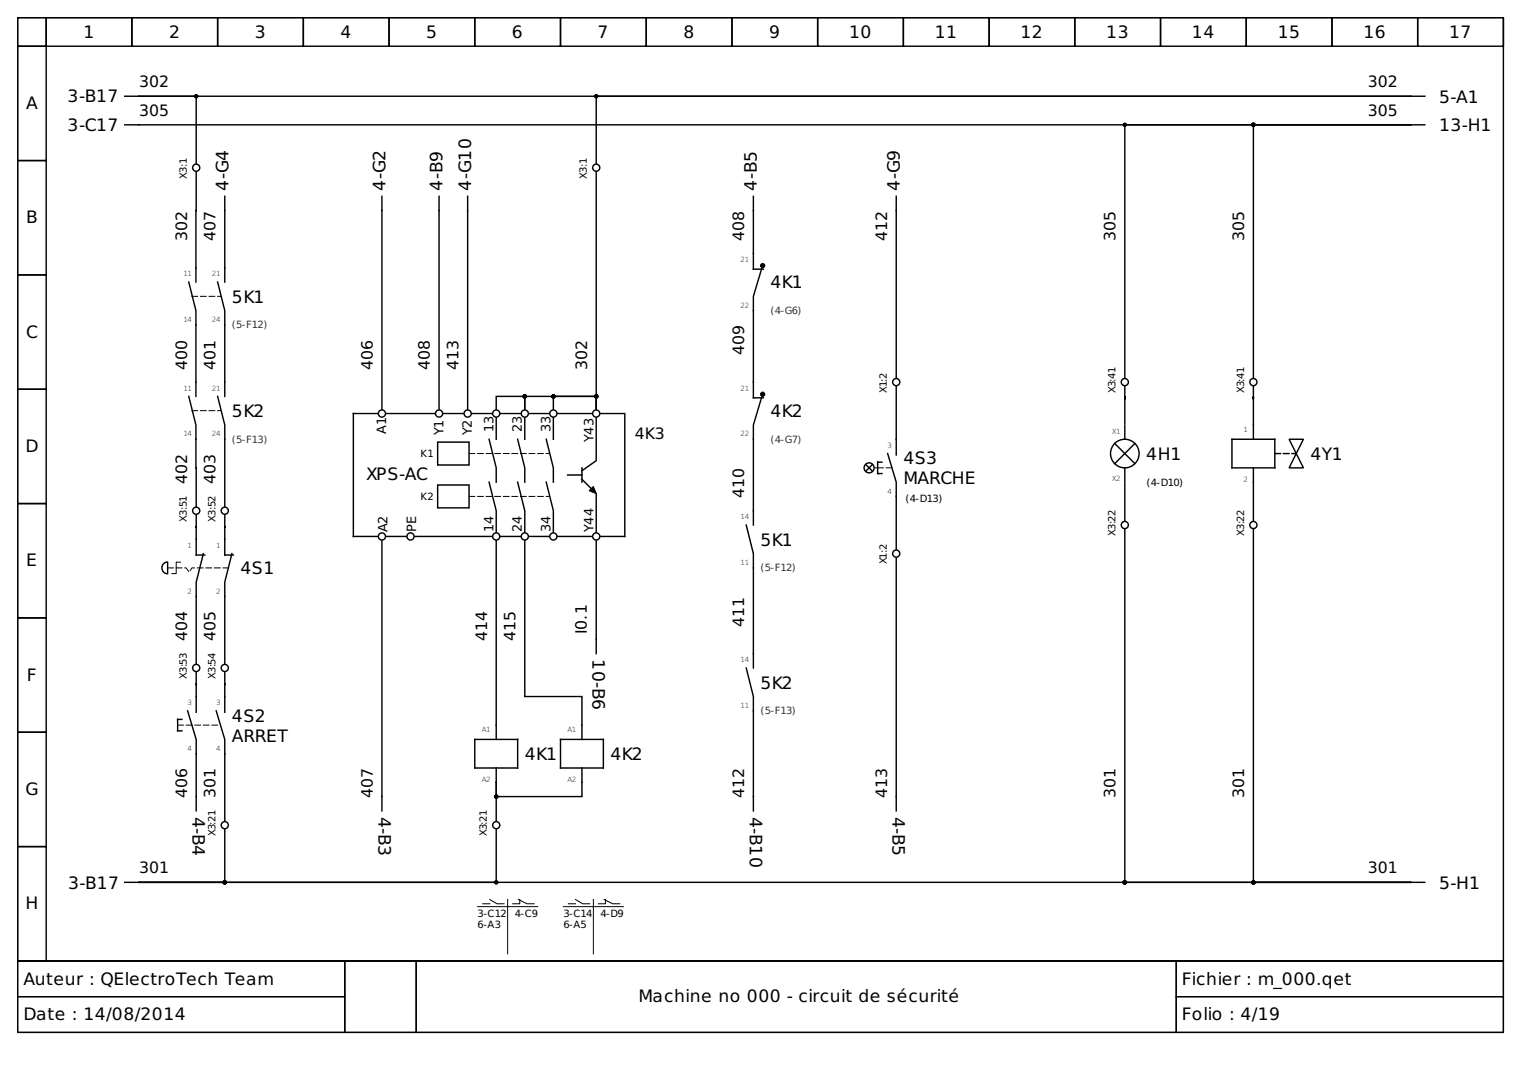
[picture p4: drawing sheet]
<svg xmlns="http://www.w3.org/2000/svg" width="297mm" height="210mm" viewBox="0 0 297 210" stroke-linecap="round" stroke-linejoin="round" font-family="sans-serif">
<g fill="none" stroke="#000" stroke-width=".28">
<path d="M3.4 3.4h290v184.1h-290zM3.4 3.4h5.6v5.6h-5.6zM3.4 9h5.6v22.3h-5.6zM9 3.4h16.7v5.6h-16.7zM24.4 18.8h2.7M25.7 3.4h16.8v5.6h-16.8zM27.1 18.8h248.2M27.1 18.8h11.2v13.1M42.5 3.4h16.7v5.6h-16.7zM59.2 3.4h16.7v5.6h-16.7zM75.9 3.4h16.8v5.6h-16.8zM92.7 3.4h16.7v5.6h-16.7z"/>
<path d="M109.4 3.4h16.7v5.6h-16.7zM126.1 3.4h16.7v5.6h-16.7zM142.8 3.4h16.8v5.6h-16.8zM159.6 3.4h16.7v5.6h-16.7zM176.3 3.4h16.7v5.6h-16.7zM193 3.4h16.8v5.6h-16.8zM209.8 3.4h16.7v5.6h-16.7zM226.5 3.4h16.7v5.6h-16.7zM243.2 3.4h16.8v5.6h-16.8zM260 3.4h16.7v5.6h-16.7zM275.3 18.8h-158.9v13.1M275.3 18.8h2.8"/>
<path d="M276.7 3.4h16.7v5.6h-16.7zM3.4 31.3h5.6v22.3h-5.6zM24.4 24.4h250.9M38.3 33.6l-.1 21.4M43.9 38.3v16.7M74.5 38.3v41.5M85.7 38.3v41.5M91.3 38.3v41.5M116.4 33.6v46.2M147 38.3v14.2h2M174.9 38.3v35.4M275.3 24.4h-30.7v49.3"/>
<path d="M275.3 24.4h-55.8v49.3M275.3 24.4h2.8M3.4 53.6h5.6v22.3h-5.6zM36.8 55l1.4 5.6v16.7M42.5 55l1.4 5.6v16.7M148.7 52.2l-1.7 5.6v19.8h2M3.4 75.9h5.6v22.3h-5.6zM36.8 77.3l1.4 5.6 .1 15.9M42.5 77.3l1.4 5.6v15.9M96.8 79.8v-2.5h5.6v2.5v-2.5h14v2.5M108 79.8v-2.5h8.4v2.5M148.7 77.3l-1.7 5.6v19.5"/>
<path d="M174.9 75.4v13.4M219.5 75.4v7.2M244.6 75.4v10.3M3.4 98.2h5.6v22.3h-5.6zM73.7 80.7h-4.7v23.9h4.7M75.4 80.7h9.5M85.4 94.6h6.1v4.5h-6.1zM85.4 86.2h6.1v4.5h-6.1zM86.5 80.7h3.9M92.1 80.7h3.9M95.4 94.1l1.4 5.5v4.2M95.4 85.7l1.4 5.6v2.8"/>
<path d="M96.8 81.5v4.2M97.7 80.7h3.9M101 94.1l1.4 5.5v4.2M101 85.7l1.4 5.6v2.8M102.4 81.5v4.2M103.3 80.7h3.9M106.6 94.1l1.4 5.5v4.2M106.6 85.7l1.4 5.6v2.8M108 81.5v4.2M108.8 80.7h6.7M110.8 92.7h2.8M113.6 93.5l2.8 2.8v7.5"/>
<path d="M113.6 91.3v2.8M116.4 81.5v8.4l-2.8 1.9M117.2 80.7h4.5M121.9 80.7v23.9h-4.7M169.1 90.7l1.1 1.1M170.2 90.7l-1.1 1.1M172.1 90.2h-.8v2.2h.8M173.2 88.5l1.7 5.6v13.1M217.6 86.5l3.9 3.9M219.5 94.3v7.3M219.5 82.9v2.8M219.5 91.3v2.8"/>
<path d="M221.5 86.5l-3.9 3.9M240.4 85.7h8.4v5.6h-8.4zM244.6 91.3v10.3M251.6 85.7h2.8l-2.8 5.6h2.8zM32.6 109.7a1.13 1.13 0 0 0-1 1.1 1.13 1.13 0 0 0 1 1.1M32.7 109.7v2.2M38.3 100.5v7.8h1.7M39.7 108l-1.4 5.6v15.9M43.9 100.5v7.8h1.6M45.3 108l-1.4 5.6v15.9M74.5 105.5v52.7M75.4 104.6h3.9"/>
<path d="M81 104.6h15M96.8 105.5v38.7M97.7 104.6h3.9M102.4 105.5v30.4h11.2v8.3M103.3 104.6h3.9M108.8 104.6h6.7M116.4 105.5v22M145.6 102.4l1.4 5.6v22.3M174.9 108.8v49.4M219.5 103.3v68.8h55.8M244.6 103.3v68.8h30.7M3.4 120.5h5.6v22.3h-5.6z"/>
<path d="M36.6 138.7l1.7 5.5v14M38.3 131.1v7.8M42.2 138.7l1.7 5.5v15.9M43.9 131.1v7.8M145.6 130.3l1.4 5.6v22.3M3.4 142.8h5.6v22.4h-5.6zM35.5 140.3h-.8v2.3h.8M92.7 144.2h8.3v5.6h-8.3zM96.8 149.8v2.8M96.8 152.6v7.5M109.4 144.2h8.4v5.6h-8.4zM113.6 149.8v5.6h-16.8v-2.8"/>
<path d="M3.4 165.2h5.6v22.3h-5.6zM24.4 172.1h2.7M27.1 172.1h248.2M43.9 161.8v10.3h-16.8M96.8 161.8v10.3h-69.7M275.3 172.1h2.8M3.4 187.5h290v13.9h-290z"/>
<circle cx="38.3" cy="32.7" r=".7"/>
<circle cx="116.4" cy="32.7" r=".7"/>
<circle cx="174.9" cy="74.5" r=".7"/>
<circle cx="219.5" cy="74.5" r=".7"/>
<circle cx="244.6" cy="74.5" r=".7"/>
<circle cx="38.3" cy="99.6" r=".7"/>
<circle cx="43.9" cy="99.6" r=".7"/>
<circle cx="74.5" cy="80.7" r=".7"/>
<circle cx="85.7" cy="80.7" r=".7"/>
<circle cx="91.3" cy="80.7" r=".7"/>
<circle cx="96.8" cy="80.7" r=".7"/>
<circle cx="102.4" cy="80.7" r=".7"/>
<circle cx="108" cy="80.7" r=".7"/>
<circle cx="116.4" cy="80.7" r=".7"/>
<circle cx="169.6" cy="91.3" r=".98"/>
<circle cx="219.5" cy="88.5" r="2.79"/>
<circle cx="74.5" cy="104.7" r=".7"/>
<circle cx="80.1" cy="104.7" r=".7"/>
<circle cx="96.8" cy="104.7" r=".7"/>
<circle cx="102.4" cy="104.7" r=".7"/>
<circle cx="108" cy="104.7" r=".7"/>
<circle cx="116.4" cy="104.7" r=".7"/>
<circle cx="174.9" cy="108" r=".7"/>
<circle cx="219.5" cy="102.4" r=".7"/>
<circle cx="244.6" cy="102.4" r=".7"/>
<circle cx="38.3" cy="130.3" r=".7"/>
<circle cx="43.9" cy="130.3" r=".7"/>
<circle cx="43.9" cy="161" r=".7"/>
<circle cx="96.8" cy="161" r=".7"/>
</g>
<g fill="none" stroke="#000" stroke-width=".2">
<path d="M170.7 91.3h.6M35.2 109.7h-.8v2.2h-.8M93.2 176.9h11.7M94.2 176.3h1.4M95.6 175.5l1.4 .8h1.4M99.1 175.5v10.6M101.2 175.5l1.6 .8h1.4M101.4 175.5v.8h-1.4M109.9 176.9h11.8M110.9 176.3h1.4M112.3 175.5l1.4 .8h1.4M115.8 175.5v10.6"/>
<path d="M117.9 175.5l1.7 .8h1.4M118.2 175.5v.8h-1.4M3.4 187.5h63.9v6.9h-63.9zM3.4 194.4h63.9v7h-63.9zM67.3 187.5h13.9v13.9h-13.9zM81.2 187.5h148.4v13.9h-148.4zM229.6 187.5h63.8v6.9h-63.8zM229.6 194.4h63.8v7h-63.8z"/>
</g>
<g fill="#000" stroke="#000" stroke-width=".28">
<circle cx="38.3" cy="18.8" r=".28"/>
<circle cx="116.4" cy="18.8" r=".28"/>
<circle cx="219.5" cy="24.4" r=".28"/>
<circle cx="244.6" cy="24.4" r=".28"/>
<circle cx="102.4" cy="77.3" r=".28"/>
<circle cx="108" cy="77.3" r=".28"/>
<circle cx="116.4" cy="77.3" r=".28"/>
<circle cx="96.8" cy="155.4" r=".28"/>
<circle cx="43.9" cy="172.1" r=".28"/>
<circle cx="96.8" cy="172.1" r=".28"/>
<circle cx="219.5" cy="172.1" r=".28"/>
<circle cx="244.6" cy="172.1" r=".28"/>
</g>
<path d="M37.5 57.8h5.5M37.5 80.1h5.5M91.5 96.8h15.7M91.5 88.5h15.7M171.3 91.3h2.8M32.7 110.8h3.6l.6 .8 .6-.8h6.9M34.7 141.5h8.3" fill="none" stroke="#000" stroke-width=".2" stroke-dasharray="1.1 .6"/>
<g fill="#000" stroke="#000" stroke-width=".2">
<path d="M115 95.7l.8-.8 .6 1.4z"/>
<circle cx="148.8" cy="51.8" r=".42"/>
<circle cx="148.8" cy="76.9" r=".42"/>
</g>
<path d="M248.8 88.5h4.2" fill="none" stroke="#000" stroke-width=".28" stroke-dasharray="1.1 .6"/>
<g font-size="3.3">
<text x="16.3" y="7.3">1</text>
<text x="33" y="7.3">2</text>
<text x="49.7" y="7.3">3</text>
<text x="66.5" y="7.3">4</text>
<text x="83.2" y="7.3">5</text>
<text x="99.9" y="7.3">6</text>
<text x="116.6" y="7.3">7</text>
<text x="133.4" y="7.3">8</text>
<text x="150.1" y="7.3">9</text>
<text x="165.7" y="7.3">10</text>
<text x="182.4" y="7.3">11</text>
<text x="199.2" y="7.3">12</text>
<text x="215.9" y="7.3">13</text>
<text x="232.6" y="7.3">14</text>
<text x="249.4" y="7.3">15</text>
<text x="266.1" y="7.3">16</text>
<text x="282.8" y="7.3">17</text>
<text x="5.1" y="21.3">A</text>
<text x="13.2" y="19.8">3-B17</text>
<text x="280.9" y="20">5-A1</text>
<text x="13.2" y="25.5">3-C17</text>
<text x="280.9" y="25.6">13-H1</text>
<text x="44.6" y="37.2" transform="rotate(-90 44.6 37.2)">4-G4</text>
<text x="75.2" y="37.2" transform="rotate(-90 75.2 37.2)">4-G2</text>
<text x="86.4" y="37.2" transform="rotate(-90 86.4 37.2)">4-B9</text>
<text x="92" y="37.2" transform="rotate(-90 92 37.2)">4-G10</text>
<text x="147.7" y="37.2" transform="rotate(-90 147.7 37.2)">4-B5</text>
<text x="175.6" y="37.2" transform="rotate(-90 175.6 37.2)">4-G9</text>
<text x="5.1" y="43.6">B</text>
<text x="45.3" y="59.1">5K1</text>
<text x="150.4" y="56.3">4K1</text>
<text x="5.1" y="65.9">C</text>
<text x="45.3" y="81.4">5K2</text>
<text x="150.4" y="81.4">4K2</text>
<text x="5" y="88.2">D</text>
<text x="223.7" y="89.7">4H1</text>
<text x="255.8" y="89.7">4Y1</text>
<text x="71.5" y="93.6">XPS-AC</text>
<text x="176.3" y="90.6">4S3</text>
<text x="176.3" y="94.5">MARCHE</text>
<text x="148.4" y="106.5">5K1</text>
<text x="5.1" y="110.5">E</text>
<text x="46.9" y="112">4S1</text>
<text x="115.7" y="128.6" transform="rotate(90 115.7 128.6)">10-B6</text>
<text x="5.3" y="132.8">F</text>
<text x="148.4" y="134.3">5K2</text>
<text x="45.3" y="140.8">4S2</text>
<text x="45.3" y="144.7">ARRET</text>
<text x="102.4" y="148.3">4K1</text>
<text x="119.1" y="148.3">4K2</text>
<text x="5" y="155.1">G</text>
<text x="37.6" y="159.3" transform="rotate(90 37.6 159.3)">4-B4</text>
<text x="73.8" y="159.3" transform="rotate(90 73.8 159.3)">4-B3</text>
<text x="146.3" y="159.3" transform="rotate(90 146.3 159.3)">4-B10</text>
<text x="174.2" y="159.3" transform="rotate(90 174.2 159.3)">4-B5</text>
<text x="13.3" y="173.3">3-B17</text>
<text x="280.9" y="173.4">5-H1</text>
<text x="5" y="177.4">H</text>
<text x="4.6" y="192.1">Auteur : QElectroTech Team</text>
<text x="124.6" y="195.5">Machine no 000 - circuit de sécurité</text>
<text x="230.7" y="192.1">Fichier : m_000.qet</text>
<text x="4.6" y="199">Date : 14/08/2014</text>
<text x="230.7" y="199">Folio : 4/19</text>
</g>
<g font-size="3.1">
<text x="27.2" y="17">302</text>
<text x="267" y="17">302</text>
<text x="27.2" y="22.5">305</text>
<text x="267" y="22.5">305</text>
<text x="36.5" y="47" transform="rotate(-90 36.5 47)">302</text>
<text x="42.1" y="47" transform="rotate(-90 42.1 47)">407</text>
<text x="145.2" y="47" transform="rotate(-90 145.2 47)">408</text>
<text x="173.1" y="47" transform="rotate(-90 173.1 47)">412</text>
<text x="217.7" y="47" transform="rotate(-90 217.7 47)">305</text>
<text x="242.8" y="47" transform="rotate(-90 242.8 47)">305</text>
<text x="145.2" y="69.3" transform="rotate(-90 145.2 69.3)">409</text>
<text x="36.5" y="72.1" transform="rotate(-90 36.5 72.1)">400</text>
<text x="42.1" y="72.1" transform="rotate(-90 42.1 72.1)">401</text>
<text x="72.8" y="72.1" transform="rotate(-90 72.8 72.1)">406</text>
<text x="83.9" y="72.1" transform="rotate(-90 83.9 72.1)">408</text>
<text x="89.5" y="72.1" transform="rotate(-90 89.5 72.1)">413</text>
<text x="114.6" y="72.1" transform="rotate(-90 114.6 72.1)">302</text>
<text x="123.9" y="85.6">4K3</text>
<text x="36.5" y="94.4" transform="rotate(-90 36.5 94.4)">402</text>
<text x="42.1" y="94.4" transform="rotate(-90 42.1 94.4)">403</text>
<text x="145.2" y="97.2" transform="rotate(-90 145.2 97.2)">410</text>
<text x="36.5" y="125.1" transform="rotate(-90 36.5 125.1)">404</text>
<text x="42.1" y="125.1" transform="rotate(-90 42.1 125.1)">405</text>
<text x="95.1" y="125.1" transform="rotate(-90 95.1 125.1)">414</text>
<text x="100.6" y="125.1" transform="rotate(-90 100.6 125.1)">415</text>
<text x="114.6" y="123.7" transform="rotate(-90 114.6 123.7)">I0.1</text>
<text x="145.2" y="122.3" transform="rotate(-90 145.2 122.3)">411</text>
<text x="36.5" y="155.8" transform="rotate(-90 36.5 155.8)">406</text>
<text x="42.1" y="155.8" transform="rotate(-90 42.1 155.8)">301</text>
<text x="72.8" y="155.8" transform="rotate(-90 72.8 155.8)">407</text>
<text x="145.2" y="155.8" transform="rotate(-90 145.2 155.8)">412</text>
<text x="173.1" y="155.8" transform="rotate(-90 173.1 155.8)">413</text>
<text x="217.7" y="155.8" transform="rotate(-90 217.7 155.8)">301</text>
<text x="242.8" y="155.8" transform="rotate(-90 242.8 155.8)">301</text>
<text x="27.2" y="170.3">301</text>
<text x="267" y="170.3">301</text>
</g>
<g font-size="2.5">
<text x="75.4" y="84.6" transform="rotate(-90 75.4 84.6)">A1</text>
<text x="86.5" y="84.9" transform="rotate(-90 86.5 84.9)">Y1</text>
<text x="92.1" y="84.9" transform="rotate(-90 92.1 84.9)">Y2</text>
<text x="96.3" y="84.3" transform="rotate(-90 96.3 84.3)">13</text>
<text x="101.9" y="84.3" transform="rotate(-90 101.9 84.3)">23</text>
<text x="107.4" y="84.3" transform="rotate(-90 107.4 84.3)">33</text>
<text x="115.8" y="86.2" transform="rotate(-90 115.8 86.2)">Y43</text>
<text x="75.7" y="103.8" transform="rotate(-90 75.7 103.8)">A2</text>
<text x="81.2" y="103.8" transform="rotate(-90 81.2 103.8)">PE</text>
<text x="96.3" y="103.8" transform="rotate(-90 96.3 103.8)">14</text>
<text x="101.9" y="103.8" transform="rotate(-90 101.9 103.8)">24</text>
<text x="107.4" y="103.8" transform="rotate(-90 107.4 103.8)">34</text>
<text x="115.8" y="103.8" transform="rotate(-90 115.8 103.8)">Y44</text>
</g>
<g font-size="2">
<text x="36.5" y="34.8" transform="rotate(-90 36.5 34.8)">X3:1</text>
<text x="114.6" y="34.8" transform="rotate(-90 114.6 34.8)">X3:1</text>
<text x="173.1" y="76.7" transform="rotate(-90 173.1 76.7)">X1:2</text>
<text x="217.7" y="76.7" transform="rotate(-90 217.7 76.7)">X3:41</text>
<text x="242.8" y="76.7" transform="rotate(-90 242.8 76.7)">X3:41</text>
<text x="82.1" y="89.1">K1</text>
<text x="223.7" y="94.9">(4-D10)</text>
<text x="36.5" y="101.7" transform="rotate(-90 36.5 101.7)">X3:51</text>
<text x="42.1" y="101.7" transform="rotate(-90 42.1 101.7)">X3:52</text>
<text x="82.1" y="97.5">K2</text>
<text x="176.7" y="97.9">(4-D13)</text>
<text x="217.7" y="104.5" transform="rotate(-90 217.7 104.5)">X3:22</text>
<text x="242.8" y="104.5" transform="rotate(-90 242.8 104.5)">X3:22</text>
<text x="173.1" y="110.1" transform="rotate(-90 173.1 110.1)">X1:2</text>
<text x="36.5" y="132.4" transform="rotate(-90 36.5 132.4)">X3:53</text>
<text x="42.1" y="132.4" transform="rotate(-90 42.1 132.4)">X3:54</text>
<text x="42.1" y="163.1" transform="rotate(-90 42.1 163.1)">X3:21</text>
<text x="95" y="163.1" transform="rotate(-90 95 163.1)">X3:21</text>
<text x="93.2" y="178.8">3-C12</text>
<text x="100.5" y="178.8">4-C9</text>
<text x="109.9" y="178.8">3-C14</text>
<text x="117.2" y="178.8">4-D9</text>
<text x="93.2" y="181">6-A3</text>
<text x="109.9" y="181">6-A5</text>
</g>
<g font-size="2" fill="#31363b">
<text x="45.3" y="64.1">(5-F12)</text>
<text x="150.4" y="61.3">(4-G6)</text>
<text x="45.3" y="86.4">(5-F13)</text>
<text x="150.4" y="86.4">(4-G7)</text>
<text x="148.4" y="111.5">(5-F12)</text>
<text x="148.4" y="139.4">(5-F13)</text>
</g>
<g font-size="1.4">
<text x="35.8" y="53.9">11</text>
<text x="41.4" y="53.9">21</text>
<text x="144.5" y="51.1">21</text>
<text x="35.8" y="62.8">14</text>
<text x="41.4" y="62.8">24</text>
<text x="144.5" y="60">22</text>
<text x="35.8" y="76.2">11</text>
<text x="41.4" y="76.2">21</text>
<text x="144.5" y="76.2">21</text>
<text x="35.8" y="85.1">14</text>
<text x="41.4" y="85.1">24</text>
<text x="144.5" y="85.1">22</text>
<text x="173.2" y="87.4">3</text>
<text x="217" y="84.6">X1</text>
<text x="242.7" y="84.3">1</text>
<text x="217" y="93.8">X2</text>
<text x="242.7" y="94.1">2</text>
<text x="144.5" y="101.3">14</text>
<text x="173.2" y="96.3">4</text>
<text x="36.6" y="106.9">1</text>
<text x="42.2" y="106.9">1</text>
<text x="144.5" y="110.2">11</text>
<text x="36.6" y="115.8">2</text>
<text x="42.2" y="115.8">2</text>
<text x="144.5" y="129.2">14</text>
<text x="36.6" y="137.6">3</text>
<text x="42.2" y="137.6">3</text>
<text x="94.1" y="142.8">A1</text>
<text x="110.8" y="142.8">A1</text>
<text x="144.5" y="138.1">11</text>
<text x="36.6" y="146.5">4</text>
<text x="42.2" y="146.5">4</text>
<text x="94.1" y="152.6">A2</text>
<text x="110.8" y="152.6">A2</text>
</g>
</svg>
